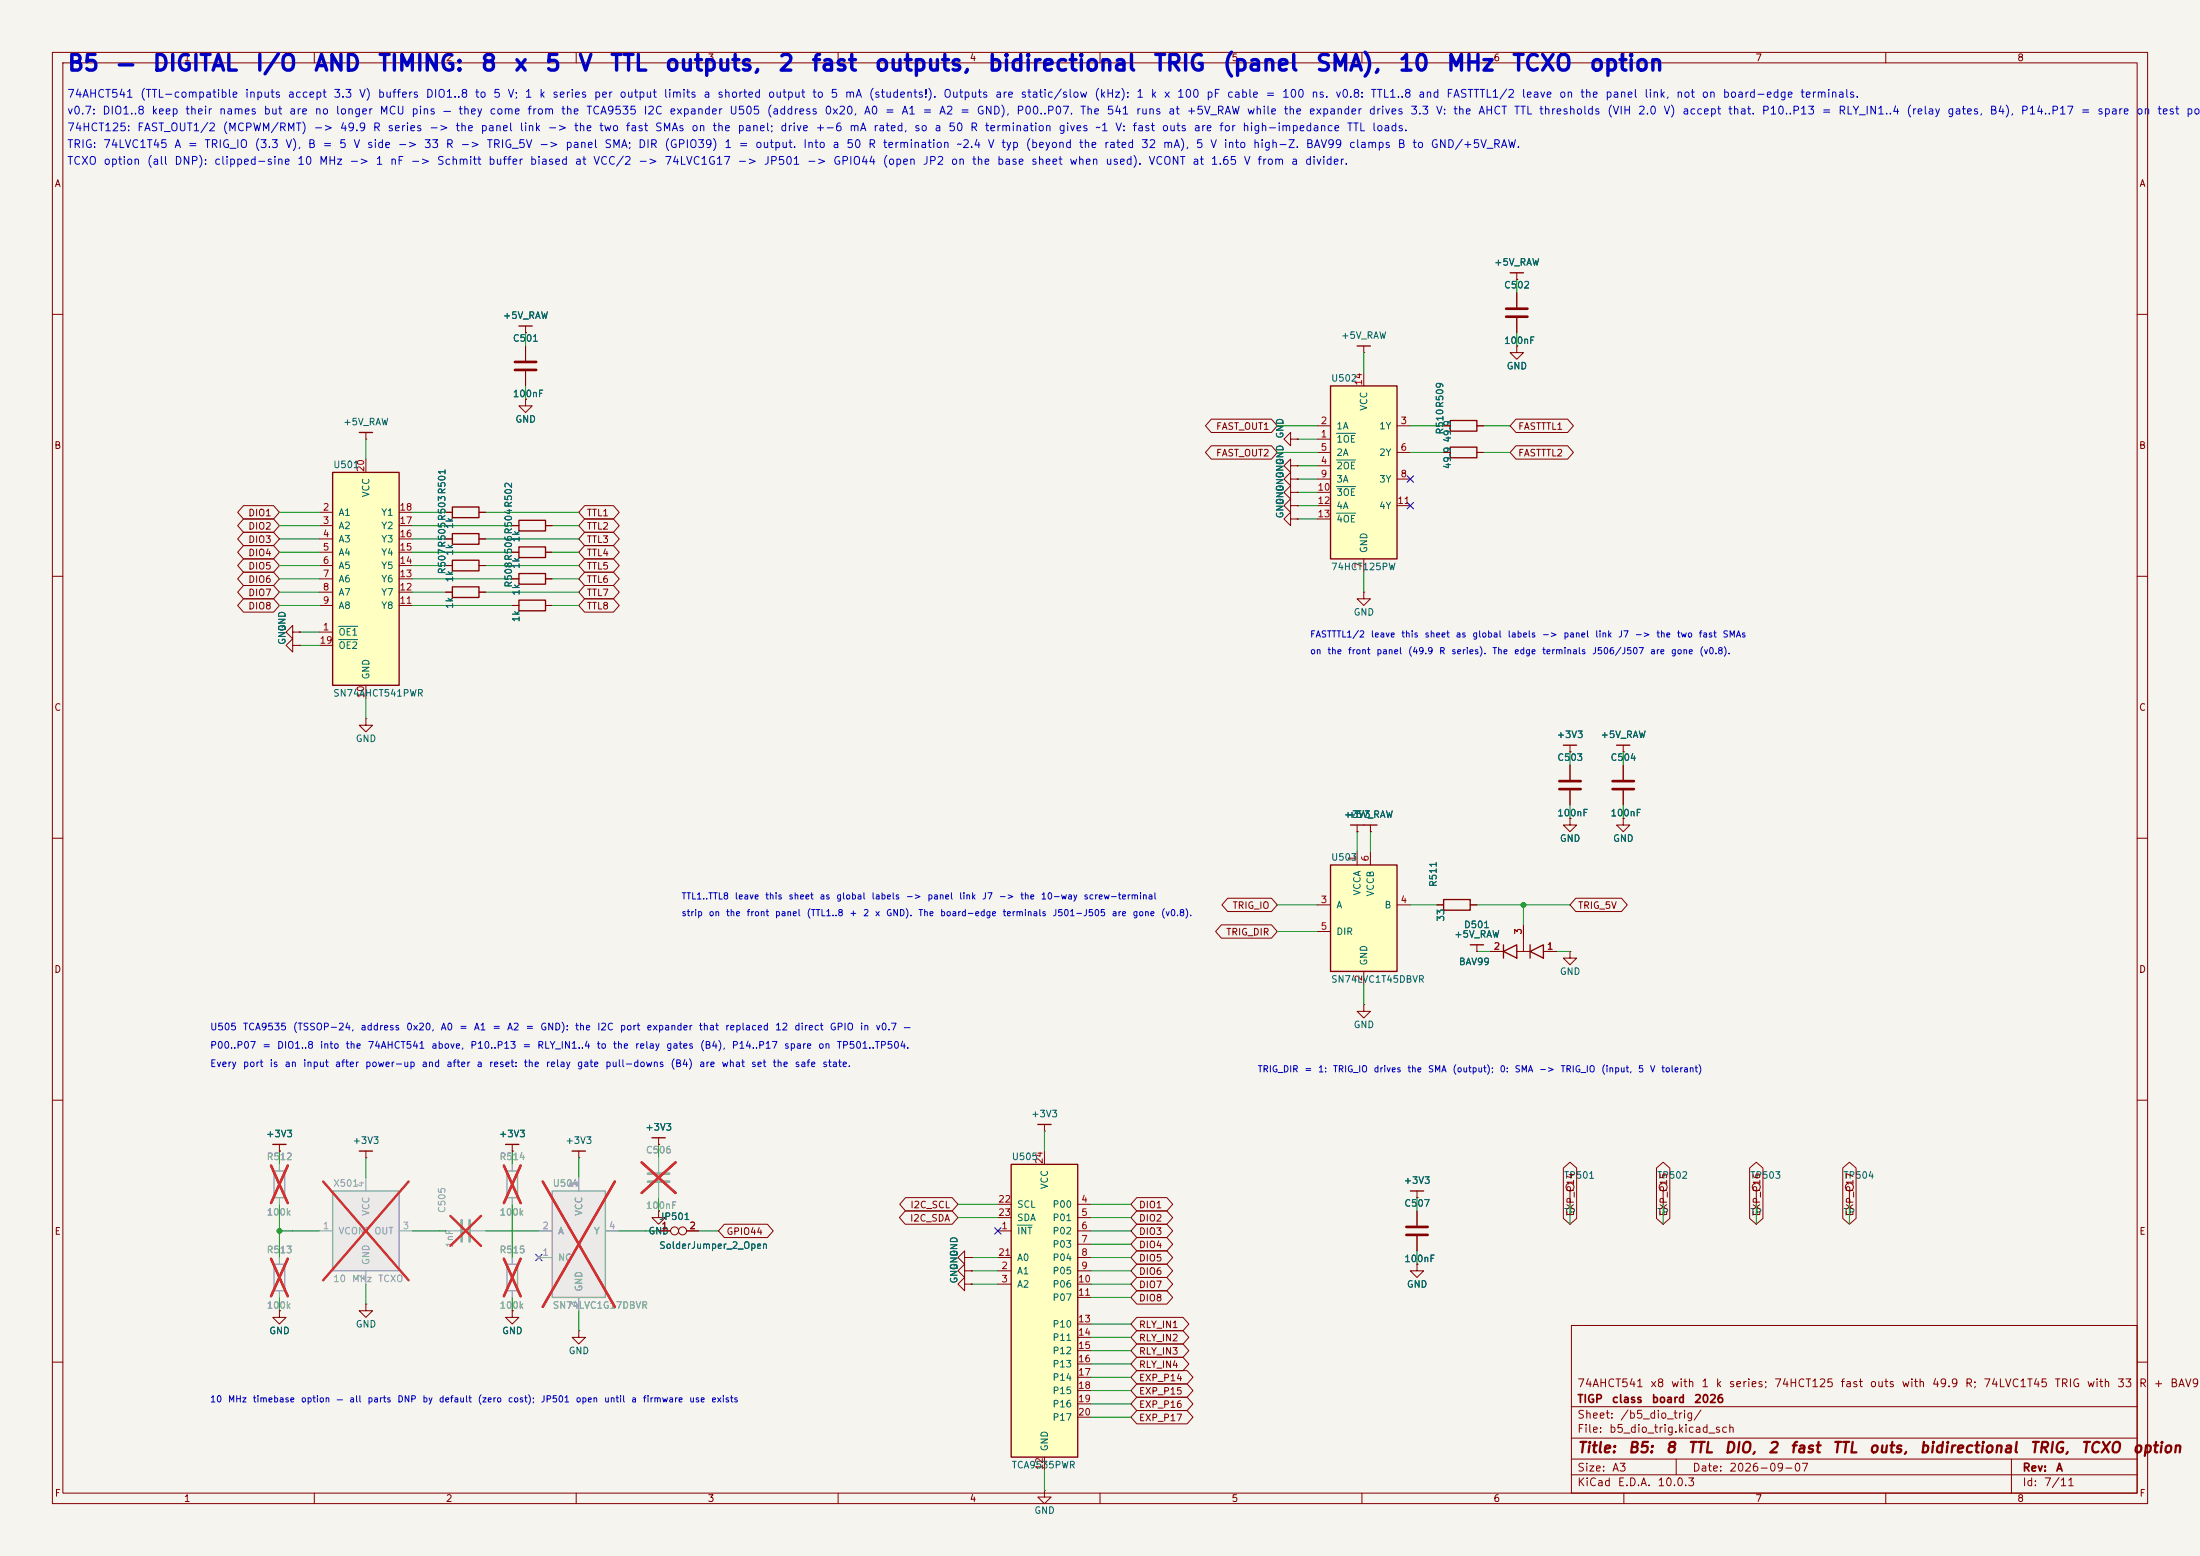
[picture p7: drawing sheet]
<svg xmlns="http://www.w3.org/2000/svg" width="420mm" height="297mm" viewBox="0 0 420 297" stroke-linecap="round" stroke-linejoin="round" font-family="sans-serif">
<path d="M0 0h420v297h-420z" fill="#f5f4ef" stroke="#f5f4ef" stroke-width=".19"/>
<g fill="none" stroke="#840000" stroke-width=".19">
<path d="M10 10h400v277h-400zM12 12h396v273h-396zM60 10v2M110 10v2M160 10v2M210 10v2M260 10v2M310 10v2M360 10v2M289.6 53.3h.1M289.6 52.1v1.2M10 60h2"/>
<path d="M100.3 76.2v1.3h1.3l-1.3 1.2-1.2-1.2h1.2M100.3 76.2h.1M100.3 63.5h.1M100.3 62.2v1.3M100.3 66v2.8M100.3 70.9v2.8M408 60h2M69.8 83.8h.1M69.8 82.6v1.2M275.6 81.3h1.3M275.6 86.4h1.3M281.9 81.3h1.3"/>
<path d="M281.9 86.4h1.3M10 110h2M85.1 108h1.3M85.1 113h1.3M91.4 108h1.3M91.4 113h1.3M97.8 115.6h1.3M97.8 110.5h1.3M97.8 105.4h1.3M97.8 100.3h1.3M104.1 115.6h1.3M104.1 110.5h1.3"/>
<path d="M104.1 105.4h1.3M104.1 100.3h1.3M408 110h2M55.9 123.2v-1.3l-1.3 1.3 1.3 1.3v-1.3h1.2M57.1 123.2h.1M10 160h2M408 160h2M10 210h2M408 210h2M300 253h108v32h-108zM10 260h2M300 278.5h108"/>
<path d="M300 274.5h108M300 268.5h108M320 278.5v3M384 278.5v6.5M408 260h2M60 285v2M110 285v2M160 285v2M210 285v2M260 285v2M300 281.5h108M310 285v2"/>
<path d="M360 285v2"/>
</g>
<path d="M288.3 52.1h2.5M99.1 62.2h2.5M68.6 82.6h2.5M99.1 99.3h5v2h-5zM276.9 80.3h5v2h-5zM276.9 85.3h5v2.1h-5zM86.4 106.9h5v2.1h-5zM86.4 112h5v2h-5zM99.1 114.6h5v2h-5zM99.1 109.5h5v2h-5zM99.1 104.4h5v2h-5z" fill="none" stroke="#840000" stroke-width=".25"/>
<path d="M98.3 69.1h4.1M98.3 70.6h4.1" fill="none" stroke="#840000" stroke-width=".51"/>
<path d="M63.5 227.3h12.7v15.3h-12.7z" fill="#ebeae8"/>
<path d="M63.5 227.3h12.7v15.3h-12.7zM96.8 223.5h2v5.1h-2z" fill="none" stroke="#9c9b98" stroke-width=".25"/>
<path d="M61 234.9h2.5M69.8 224.8v2.5M76.2 234.9h2.5M85.1 234.9h2.8M89.9 234.9h2.8M97.8 222.2v1.3M97.8 228.6v1.3M69.8 242.6v2.5" fill="none" stroke="#9c9b98" stroke-width=".19"/>
<path d="M61.7 225.5l16.3 18.9M78 225.5l-16.3 18.9M86 232.1l5.8 5.7M91.8 232.1l-5.8 5.7M96.2 222.5l3.2 7.1M99.4 222.5l-3.2 7.1" fill="none" stroke="#e12e31" stroke-width=".46"/>
<path d="M259.1 66h2.5M86.4 96.8h5v2h-5zM86.4 101.9h5v2h-5z" fill="none" stroke="#840000" stroke-width=".25"/>
<path d="M289.6 55.9v2.8M260.3 67.3h.1M260.3 66v1.3M289.6 66v1.3h1.2l-1.2 1.3-1.3-1.3h1.3M289.6 66h.1M289.6 60.7v2.8M85.1 97.8h1.3M91.4 97.8h1.3M85.1 102.9h1.3M91.4 102.9h1.3M55.9 120.7v-1.3l-1.3 1.3 1.3 1.2v-1.2h1.2M57.1 120.7h.1" fill="none" stroke="#840000" stroke-width=".19"/>
<path d="M88.1 232.9v4.1M89.7 232.9v4.1" fill="none" stroke="#9c9b98" stroke-width=".51"/>
<path d="M287.5 58.9h4.1M287.5 60.5h4.1" fill="none" stroke="#840000" stroke-width=".51"/>
<path d="M105.4 227.3h10.2v20.3h-10.2z" fill="#ebeae8"/>
<path d="M105.4 227.3h10.2v20.3h-10.2zM96.8 241.3h2v5.1h-2z" fill="none" stroke="#9c9b98" stroke-width=".25"/>
<path d="M102.5 239.6l.8 .8M102.9 234.9h2.5M103.3 239.6l-.8 .8M110.5 224.8v2.5M115.6 234.9h2.5M97.8 240v1.3M97.8 246.4v1.2M102.9 240h2.5M110.5 247.6v2.6" fill="none" stroke="#9c9b98" stroke-width=".19"/>
<path d="M103.6 225.5l13.8 24M117.4 225.5l-13.8 24M96.2 240.3l3.2 7.1M99.4 240.3l-3.2 7.1" fill="none" stroke="#e12e31" stroke-width=".46"/>
<path d="M298.4 142.2h2.6M308.6 142.2h2.5M52.1 218.4h2.5M96.5 218.4h2.6" fill="none" stroke="#840000" stroke-width=".25"/>
<path d="M299.7 143.5h.1M299.7 142.2v1.3M309.9 143.5h.1M309.9 142.2v1.3M53.3 219.7h.1M53.3 218.4v1.3M97.8 219.7h.1M97.8 218.4v1.3" fill="none" stroke="#840000" stroke-width=".19"/>
<path d="M63.5 90.2h12.7v40.6h-12.7z" fill="#ffffc2"/>
<path d="M63.5 90.2h12.7v40.6h-12.7zM68.6 219.7h2.5M109.2 219.7h2.6M269.2 227.3h2.6" fill="none" stroke="#840000" stroke-width=".25"/>
<g fill="none" stroke="#840000" stroke-width=".19">
<path d="M61 97.8h2.5M69.8 87.6v2.6M76.2 97.8h2.5M61 100.3h2.5M61 102.9h2.5M61 105.4h2.5M61 108h2.5M61 110.5h2.5M61 113h2.5M61 115.6h2.5M76.2 100.3h2.5M76.2 102.9h2.5"/>
<path d="M76.2 105.4h2.5M76.2 108h2.5M76.2 110.5h2.5M76.2 113h2.5M76.2 115.6h2.5M61 120.7h2.5M61 123.2h2.5M69.8 130.8v2.6M69.8 219.7v1.3M110.5 219.7v1.3M69.8 221h.1M110.5 221h.1"/>
<path d="M270.5 228.6h.1M270.5 227.3v1.3M270.5 231.1v2.8M270.5 236v2.8M69.8 248.9v1.3h1.3l-1.3 1.3-1.2-1.3h1.2M69.8 248.9h.1M97.8 250.2v1.3h1.3l-1.3 1.2-1.3-1.2h1.3M97.8 250.2h.1M270.5 241.3v1.3h1.3l-1.3 1.2-1.3-1.2h1.3M270.5 241.3h.1"/>
</g>
<path d="M64.6 119.5h3.7M64.6 122.1h3.7" fill="none" stroke="#006464" stroke-width=".19"/>
<path d="M52.3 241.3h2.1v5.1h-2.1z" fill="none" stroke="#9c9b98" stroke-width=".25"/>
<path d="M53.3 240v1.3M53.3 246.4v1.2" fill="none" stroke="#9c9b98" stroke-width=".19"/>
<path d="M51.7 240.3l3.2 7.1M54.9 240.3l-3.2 7.1" fill="none" stroke="#e12e31" stroke-width=".46"/>
<path d="M268.5 234.2h4M268.5 235.7h4" fill="none" stroke="#840000" stroke-width=".51"/>
<path d="M254 73.7h12.7v33h-12.7z" fill="#ffffc2"/>
<path d="M254 73.7h12.7v33h-12.7z" fill="none" stroke="#840000" stroke-width=".25"/>
<g fill="none" stroke="#840000" stroke-width=".19">
<path d="M260.3 71.1v2.6M246.4 91.4v-1.2l-1.3 1.2 1.3 1.3v-1.3h1.2M247.6 91.4h.1M251.5 83.8h2.5M251.5 81.3h2.5M251.5 88.9h2.5M251.5 86.4h2.5M251.5 91.4h2.5M251.5 94h2.5M251.5 96.5h2.5M251.5 99.1h2.5M266.7 81.3h2.5"/>
<path d="M266.7 86.4h2.5M266.7 91.4h2.5M266.7 96.5h2.5M260.3 106.7v2.5M53.3 250.2v1.3h1.3l-1.3 1.2-1.2-1.2h1.2M53.3 250.2h.1M110.5 254v1.3h1.3l-1.3 1.2-1.3-1.2h1.3M110.5 254h.1"/>
</g>
<path d="M255.1 82.7h3.7M255.1 87.8h3.7M255.1 92.9h3.7M255.1 98h3.7" fill="none" stroke="#006464" stroke-width=".19"/>
<path d="M193 222.2h12.7v55.9h-12.7z" fill="#ffffc2"/>
<path d="M257.8 157.5h5.1M193 222.2h12.7v55.9h-12.7z" fill="none" stroke="#840000" stroke-width=".25"/>
<g fill="none" stroke="#840000" stroke-width=".19">
<path d="M246.4 88.9v-1.3l-1.3 1.3 1.3 1.3v-1.3h1.2M246.4 83.8v-1.2l-1.3 1.2 1.3 1.3v-1.3h1.2M247.6 88.9h.1M247.6 83.8h.1M259.1 158.8h.1M259.1 157.5v1.3M261.6 158.8h.1M261.6 157.5v1.3M299.7 156.2v1.3h1.3l-1.3 1.3-1.3-1.3h1.3M299.7 156.2h.1M299.7 146.1v2.7M299.7 150.9v2.8"/>
<path d="M309.9 156.2v1.3h1.2l-1.2 1.3-1.3-1.3h1.3M309.9 156.2h.1M309.9 146.1v2.7M309.9 150.9v2.8M260.3 191.8v1.2h1.3l-1.3 1.3-1.2-1.3h1.2M260.3 191.8h.1M199.4 219.7v2.5M125.7 231.1v1.3h1.3l-1.3 1.3-1.2-1.3h1.2M125.7 231.1h.1M190.5 234.9h2.5M190.5 229.9h2.5M190.5 232.4h2.5"/>
<path d="M205.7 234.9h2.6M205.7 229.9h2.6M205.7 232.4h2.6M205.7 237.5h2.6M190.5 242.6h2.5M190.5 245.1h2.5M190.5 240h2.5M205.7 242.6h2.6M205.7 245.1h2.6M205.7 240h2.6M205.7 247.6h2.6M205.7 252.7h2.6"/>
<path d="M205.7 255.3h2.6M205.7 257.8h2.6M199.4 278.1v2.6M205.7 260.3h2.6M205.7 262.9h2.6M205.7 265.4h2.6M205.7 268h2.6M205.7 270.5h2.6M199.4 284.5v1.2h1.3l-1.3 1.3-1.3-1.3h1.3M199.4 284.5h.1"/>
</g>
<path d="M194.2 233.8h2.8" fill="none" stroke="#006464" stroke-width=".19"/>
<path d="M297.7 149.1h4.1M297.7 150.6h4.1M307.8 149.1h4.1M307.8 150.6h4.1" fill="none" stroke="#840000" stroke-width=".51"/>
<path d="M123.7 224h4.1M123.7 225.6h4.1" fill="none" stroke="#9c9b98" stroke-width=".51"/>
<path d="M125.7 221v2.8M125.7 225.8v2.8" fill="none" stroke="#9c9b98" stroke-width=".19"/>
<path d="M122.5 221.9l6.5 5.8M129 221.9l-6.5 5.8" fill="none" stroke="#e12e31" stroke-width=".46"/>
<path d="M254 165.1h12.7v20.3h-12.7z" fill="#ffffc2"/>
<path d="M254 165.1h12.7v20.3h-12.7zM275.6 171.7h5.1v2h-5.1zM280.7 180.3h2.5M287 181.6l2.6-1.3v2.6zM287 180.3v2.6M292.1 181.6l2.5-1.3v2.6zM292.1 180.3v2.6M124.5 217.2h2.5M198.1 214.6h2.6" fill="none" stroke="#840000" stroke-width=".25"/>
<g fill="none" stroke="#840000" stroke-width=".19">
<path d="M289.6 53.3h.1M289.6 55.9v2.8M100.3 76.2h.1M100.3 63.5h.1M100.3 66v2.8M100.3 70.9v2.8M289.6 66h.1M289.6 60.7v2.8M46.5 96.5h5.7l1.1 1.3-1.1 1.3h-5.7l-1.1-1.3zM46.5 99.1h5.7l1.1 1.2-1.1 1.3h-5.7l-1.1-1.3zM85.1 97.8h1.3M91.4 97.8h1.3"/>
<path d="M111.6 96.5h5.5l1.1 1.3-1.1 1.3h-5.5l-1.1-1.3zM111.6 99.1h5.5l1.1 1.2-1.1 1.3h-5.5l-1.1-1.3zM231.2 80h11.5l1.1 1.3-1.1 1.3h-11.5l-1.1-1.3zM231.2 85.1h11.5l1.1 1.3-1.1 1.2h-11.5l-1.1-1.2zM246.4 99.1v-1.3l-1.3 1.3 1.3 1.2v-1.2h1.2M246.4 94v-1.3l-1.3 1.3 1.3 1.3v-1.3h1.2M246.4 96.5v-1.2l-1.3 1.2 1.3 1.3v-1.3h1.2M247.6 99.1h.1M247.6 94h.1M247.6 96.5h.1M247.6 91.4h.1M247.6 88.9h.1"/>
<path d="M247.6 83.8h.1M275.6 81.3h1.3M275.6 86.4h1.3M281.9 81.3h1.3M281.9 86.4h1.3M289.4 85.1h9.9l1.1 1.3-1.1 1.2h-9.9l-1.1-1.2zM289.4 80h9.9l1.1 1.3-1.1 1.3h-9.9l-1.1-1.3zM46.5 109.2h5.7l1.1 1.3-1.1 1.3h-5.7l-1.1-1.3zM46.5 114.3h5.7l1.1 1.3-1.1 1.2h-5.7l-1.1-1.2zM46.5 101.6h5.7l1.1 1.3-1.1 1.2h-5.7l-1.1-1.2zM46.5 104.1h5.7l1.1 1.3-1.1 1.3h-5.7l-1.1-1.3zM46.5 106.7h5.7l1.1 1.3-1.1 1.2h-5.7l-1.1-1.2z"/>
<path d="M46.5 111.8h5.7l1.1 1.2-1.1 1.3h-5.7l-1.1-1.3zM85.1 108h1.3M85.1 113h1.3M85.1 102.9h1.3M91.4 108h1.3M91.4 113h1.3M91.4 102.9h1.3M97.8 115.6h1.3M97.8 110.5h1.3M97.8 105.4h1.3M97.8 100.3h1.3M104.1 115.6h1.3"/>
<path d="M104.1 110.5h1.3M104.1 105.4h1.3M104.1 100.3h1.3M111.6 101.6h5.5l1.1 1.3-1.1 1.2h-5.5l-1.1-1.2zM111.6 104.1h5.5l1.1 1.3-1.1 1.3h-5.5l-1.1-1.3zM111.6 106.7h5.5l1.1 1.3-1.1 1.2h-5.5l-1.1-1.2zM111.6 109.2h5.5l1.1 1.3-1.1 1.3h-5.5l-1.1-1.3zM111.6 111.8h5.5l1.1 1.2-1.1 1.3h-5.5l-1.1-1.3zM111.6 114.3h5.5l1.1 1.3-1.1 1.2h-5.5l-1.1-1.2zM260.3 113v1.3h1.3l-1.3 1.3-1.2-1.3h1.2M260.3 113h.1M57.1 123.2h.1"/>
<path d="M57.1 120.7h.1M69.8 137.2v1.2h1.3l-1.3 1.3-1.2-1.3h1.2M69.8 137.2h.1M259.1 158.8h.1M261.6 158.8h.1M299.7 156.2h.1M299.7 143.5h.1M299.7 146.1v2.7M299.7 150.9v2.8M309.9 156.2h.1M309.9 143.5h.1M309.9 146.1v2.7"/>
<path d="M309.9 150.9v2.8M233.2 176.5h9.5l1.1 1.3-1.1 1.3h-9.5l-1.1-1.3zM234.4 171.4h8.3l1.1 1.3-1.1 1.3h-8.3l-1.1-1.3zM251.5 172.7h2.5M251.5 177.8h2.5M259.1 162.6v2.5M261.6 162.6v2.5M266.7 172.7h2.5M274.3 172.7h1.3M280.7 172.7h1.2M290.8 176.5v5.1M300.8 171.4h8.7l1.2 1.3-1.2 1.3h-8.7l-1.1-1.3z"/>
<path d="M260.3 185.4v2.6M281.9 181.6h.1M281.9 180.3v1.3M284.5 181.6h2.5M289.6 181.6h2.5M294.6 181.6h2.6M299.7 181.6v1.3h1.3l-1.3 1.3-1.3-1.3h1.3M299.7 181.6h.1M53.3 219.7h.1M97.8 219.7h.1M125.7 218.4h.1M125.7 217.2v1.2"/>
<path d="M199.4 215.9h.1M199.4 214.6v1.3M125.7 231.1h.1M125.7 234.9h2.3M131.1 234.9h2.2M138.3 233.7h8.2l1.1 1.2-1.1 1.3h-8.2l-1.1-1.3zM172.8 231.1h9l1.1 1.3-1.1 1.3h-9l-1.1-1.3zM172.9 228.6h8.9l1.1 1.3-1.1 1.2h-8.9l-1.1-1.2zM217 228.6h5.8l1.1 1.3-1.1 1.2h-5.8l-1.1-1.2zM217 231.1h5.8l1.1 1.3-1.1 1.3h-5.8l-1.1-1.3zM217 233.7h5.8l1.1 1.2-1.1 1.3h-5.8l-1.1-1.3zM217 236.2h5.8l1.1 1.3-1.1 1.3h-5.8l-1.1-1.3z"/>
<path d="M217 238.8h5.8l1.1 1.2-1.1 1.3h-5.8l-1.1-1.3zM270.5 228.6h.1M270.5 231.1v2.8M270.5 236v2.8M298.4 222.9l1.3-1.1 1.3 1.1v9.7l-1.3 1.1-1.3-1.1zM299.7 227.3v2.6M316.2 222.9l1.3-1.1 1.3 1.1v9.7l-1.3 1.1-1.3-1.1zM317.5 227.3v2.6M334 222.9l1.3-1.1 1.3 1.1v9.7l-1.3 1.1-1.3-1.1zM335.3 227.3v2.6M351.8 222.9l1.3-1.1 1.2 1.1v9.7l-1.2 1.1-1.3-1.1zM353.1 227.3v2.6"/>
<path d="M53.3 250.2h.1M97.8 250.2h.1M184.1 242.6v-1.3l-1.2 1.3 1.2 1.2v-1.2h1.3M184.1 240v-1.2l-1.2 1.2 1.2 1.3v-1.3h1.3M184.1 245.1v-1.3l-1.2 1.3 1.2 1.3v-1.3h1.3M185.4 242.6h.1M185.4 240h.1M185.4 245.1h.1M217 251.5h8.8l1.2 1.2-1.2 1.3h-8.8l-1.1-1.3zM217 259.1h8.8l1.2 1.2-1.2 1.3h-8.8l-1.1-1.3zM217 256.5h8.8l1.2 1.3-1.2 1.3h-8.8l-1.1-1.3zM217 254h8.8l1.2 1.3-1.2 1.2h-8.8l-1.1-1.2z"/>
<path d="M217 241.3h5.8l1.1 1.3-1.1 1.2h-5.8l-1.1-1.2zM217 243.8h5.8l1.1 1.3-1.1 1.3h-5.8l-1.1-1.3zM217 246.4h5.8l1.1 1.2-1.1 1.3h-5.8l-1.1-1.3zM270.5 241.3h.1M217 264.2h9.6l1.1 1.2-1.1 1.3h-9.6l-1.1-1.3zM217 261.6h9.6l1.1 1.3-1.1 1.3h-9.6l-1.1-1.3zM217 266.7h9.6l1.1 1.3-1.1 1.2h-9.6l-1.1-1.2zM217 269.2h9.6l1.1 1.3-1.1 1.3h-9.6l-1.1-1.3z"/>
<circle cx="128.8" cy="234.9" r=".76"/>
<circle cx="130.3" cy="234.9" r=".76"/>
<circle cx="299.7" cy="226.6" r=".76"/>
<circle cx="317.5" cy="226.6" r=".76"/>
<circle cx="335.3" cy="226.6" r=".76"/>
<circle cx="353.1" cy="226.6" r=".76"/>
</g>
<path d="M52.3 223.5h2.1v5.1h-2.1z" fill="none" stroke="#9c9b98" stroke-width=".25"/>
<g fill="none" stroke="#9c9b98" stroke-width=".19">
<path d="M53.3 222.2v1.3M53.3 228.6v1.3M97.8 222.2v1.3M97.8 228.6v1.3M102.5 239.6l.8 .8M102.9 234.9h2.5M103.3 239.6l-.8 .8M110.5 224.8v2.5M115.6 234.9h2.5M125.7 221v2.8M125.7 225.8v2.8M53.3 240v1.3"/>
<path d="M53.3 246.4v1.2M97.8 240v1.3M97.8 246.4v1.2M102.9 240h2.5M110.5 247.6v2.6"/>
</g>
<path d="M51.7 222.5l3.2 7.1M54.9 222.5l-3.2 7.1M96.2 222.5l3.2 7.1M99.4 222.5l-3.2 7.1M103.6 225.5l13.8 24M117.4 225.5l-13.8 24M122.5 221.9l6.5 5.8M129 221.9l-6.5 5.8M51.7 240.3l3.2 7.1M54.9 240.3l-3.2 7.1M96.2 240.3l3.2 7.1M99.4 240.3l-3.2 7.1" fill="none" stroke="#e12e31" stroke-width=".46"/>
<g fill="none" stroke="#009600" stroke-width=".19">
<path d="M289.6 53.3v2.6M100.3 63.5v2.5M100.3 73.7v2.5M260.3 67.3v3.8M289.6 63.5v2.5M53.3 97.8h7.7M69.8 83.8v3.8M78.7 97.8h6.4M92.7 97.8h17.8M243.8 86.4h7.7M243.8 81.3h7.7M247.6 91.4h3.9"/>
<path d="M247.6 96.5h3.9M247.6 83.8h3.9M247.6 88.9h3.9M247.6 94h3.9M247.6 99.1h3.9M269.2 86.4h6.4M269.2 81.3h6.4M283.2 86.4h5.1M283.2 81.3h5.1M53.3 113h7.7M53.3 110.5h7.7M53.3 115.6h7.7"/>
<path d="M53.3 102.9h7.7M53.3 100.3h7.7M53.3 105.4h7.7M53.3 108h7.7M78.7 113h6.4M78.7 110.5h19.1M78.7 115.6h19.1M78.7 102.9h6.4M78.7 100.3h19.1M78.7 105.4h19.1M78.7 108h6.4M92.7 113h17.8"/>
<path d="M92.7 102.9h17.8M92.7 108h17.8M105.4 110.5h5.1M105.4 115.6h5.1M105.4 100.3h5.1M105.4 105.4h5.1M260.3 109.2v3.8M57.1 123.2h3.9M57.1 120.7h3.9M69.8 133.4v3.8M259.1 158.8v3.8M261.6 158.8v3.8"/>
<path d="M299.7 143.5v2.6M299.7 153.7v2.5M309.9 143.5v2.6M309.9 153.7v2.5M243.8 172.7h7.7M243.8 177.8h7.7M269.2 172.7h5.1M281.9 172.7h17.8M290.8 172.7v3.8M260.3 188v3.8M281.9 181.6h2.6M297.2 181.6h2.5"/>
<path d="M53.3 219.7v2.5M97.8 219.7v2.5M125.7 218.4v2.6M199.4 215.9v3.8M53.3 234.9h7.7M53.3 229.9v10.1M69.8 221v3.8M78.7 234.9h6.4M92.7 234.9h10.2M97.8 229.9v10.1M110.5 221v3.8M118.1 234.9h7.6"/>
<path d="M125.7 228.6v2.5M133.3 234.9h3.9M182.9 229.9h7.6M182.9 232.4h7.6M208.3 234.9h7.6M208.3 229.9h7.6M208.3 232.4h7.6M208.3 237.5h7.6M270.5 228.6v2.5M270.5 238.8v2.5M299.7 229.9v3.8M317.5 229.9v3.8"/>
<path d="M335.3 229.9v3.8M353.1 229.9v3.8M53.3 247.6v2.6M69.8 245.1v3.8M97.8 247.6v2.6M110.5 250.2v3.8M185.4 240h5.1M185.4 242.6h5.1M185.4 245.1h5.1M208.3 240h7.6M208.3 242.6h7.6M208.3 245.1h7.6"/>
<path d="M208.3 247.6h7.6M208.3 252.7h7.6M208.3 255.3h7.6M208.3 257.8h7.6M208.3 260.3h7.6M208.3 262.9h7.6M208.3 265.4h7.6M208.3 268h7.6M208.3 270.5h7.6M199.4 280.7v3.8"/>
</g>
<path d="M268.6 95.9l1.2 1.2M268.6 90.8l1.2 1.2M269.8 95.9l-1.2 1.2M269.8 90.8l-1.2 1.2M102.3 239.4l1.2 1.2M103.5 239.4l-1.2 1.2M189.9 234.3l1.2 1.3M191.1 234.3l-1.2 1.3" fill="none" stroke="#000084" stroke-width=".19"/>
<g fill="#009600" stroke="#009600" stroke-width=".19">
<circle cx="290.8" cy="172.7" r=".46"/>
<circle cx="53.3" cy="234.9" r=".46"/>
</g>
<g font-size="3" fill="#0000c2">
<text x="12.7" y="14.3">B5</text>
<text x="22" y="14.3">—</text>
<text x="29" y="14.3">DIGITAL</text>
<text x="48.6" y="14.3">I/O</text>
<text x="59.8" y="14.3">AND</text>
<text x="72" y="14.3">TIMING:</text>
<text x="91.6" y="14.3">8</text>
<text x="98" y="14.3">x</text>
<text x="103.9" y="14.3">5</text>
<text x="110.2" y="14.3">V</text>
<text x="116.3" y="14.3">TTL</text>
<text x="126.8" y="14.3">outputs,</text>
<text x="148.4" y="14.3">2</text>
<text x="154.7" y="14.3">fast</text>
<text x="166.8" y="14.3">outputs,</text>
<text x="188.4" y="14.3">bidirectional</text>
<text x="220" y="14.3">TRIG</text>
<text x="233.2" y="14.3">(panel</text>
<text x="251" y="14.3">SMA),</text>
<text x="266.8" y="14.3">10</text>
<text x="276" y="14.3">MHz</text>
<text x="288.5" y="14.3">TCXO</text>
<text x="303.2" y="14.3">option</text>
</g>
<g font-size="2" fill="#840000">
<text x="301" y="277.8">Title:</text>
<text x="310.7" y="277.8">B5:</text>
<text x="317.8" y="277.8">8</text>
<text x="322.1" y="277.8">TTL</text>
<text x="329.1" y="277.8">DIO,</text>
<text x="337.4" y="277.8">2</text>
<text x="341.6" y="277.8">fast</text>
<text x="349.6" y="277.8">TTL</text>
<text x="356.6" y="277.8">outs,</text>
<text x="366.3" y="277.8">bidirectional</text>
<text x="387.4" y="277.8">TRIG,</text>
<text x="397.1" y="277.8">TCXO</text>
<text x="407" y="277.8">option</text>
</g>
<g font-size="1.5" fill="#0000c2">
<text x="12.7" y="19">74AHCT541</text>
<text x="12.7" y="22.2">v0.7:</text>
<text x="19.4" y="22.2">DIO1..8</text>
<text x="26.6" y="19">(TTL-compatible</text>
<text x="28.8" y="22.2">keep</text>
<text x="35.2" y="22.2">their</text>
<text x="41.7" y="22.2">names</text>
<text x="46.7" y="19">inputs</text>
<text x="50.2" y="22.2">but</text>
<text x="54.8" y="19">accept</text>
<text x="55.1" y="22.2">are</text>
<text x="59.9" y="22.2">no</text>
<text x="63.5" y="19">3.3</text>
<text x="64" y="22.2">longer</text>
<text x="68.4" y="19">V)</text>
<text x="72" y="19">buffers</text>
<text x="72.3" y="22.2">MCU</text>
<text x="78.4" y="22.2">pins</text>
<text x="81.2" y="19">DIO1..8</text>
<text x="84.4" y="22.2">—</text>
<text x="87.4" y="22.2">they</text>
<text x="90.5" y="19">to</text>
<text x="93.3" y="22.2">come</text>
<text x="94" y="19">5</text>
<text x="96.8" y="19">V;</text>
<text x="100.1" y="19">1</text>
<text x="100.5" y="22.2">from</text>
<text x="102.8" y="19">k</text>
<text x="105.3" y="19">series</text>
<text x="107" y="22.2">the</text>
<text x="111.8" y="22.2">TCA9535</text>
<text x="113.3" y="19">per</text>
<text x="118.1" y="19">output</text>
<text x="122.7" y="22.2">I2C</text>
<text x="126.6" y="19">limits</text>
<text x="127.7" y="22.2">expander</text>
<text x="134.2" y="19">a</text>
<text x="136.8" y="19">shorted</text>
<text x="139.1" y="22.2">U505</text>
<text x="146.3" y="22.2">(address</text>
<text x="146.5" y="19">output</text>
<text x="154.9" y="19">to</text>
<text x="157.3" y="22.2">0x20,</text>
<text x="158.4" y="19">5</text>
<text x="161.2" y="19">mA</text>
<text x="164.8" y="22.2">A0</text>
<text x="165.7" y="19">(students!).</text>
<text x="168.8" y="22.2">=</text>
<text x="172" y="22.2">A1</text>
<text x="176" y="22.2">=</text>
<text x="179.1" y="22.2">A2</text>
<text x="180" y="19">Outputs</text>
<text x="183.2" y="22.2">=</text>
<text x="186.3" y="22.2">GND),</text>
<text x="189.8" y="19">are</text>
<text x="193.9" y="22.2">P00..P07.</text>
<text x="194.7" y="19">static/slow</text>
<text x="206.1" y="22.2">The</text>
<text x="208.8" y="19">(kHz):</text>
<text x="211.1" y="22.2">541</text>
<text x="216.7" y="22.2">runs</text>
<text x="216.8" y="19">1</text>
<text x="219.5" y="19">k</text>
<text x="222.1" y="19">x</text>
<text x="222.9" y="22.2">at</text>
<text x="224.6" y="19">100</text>
<text x="226.4" y="22.2">+5V_RAW</text>
<text x="230.2" y="19">pF</text>
<text x="234.1" y="19">cable</text>
<text x="237.9" y="22.2">while</text>
<text x="241.5" y="19">=</text>
<text x="244.6" y="19">100</text>
<text x="244.9" y="22.2">the</text>
<text x="249.7" y="22.2">expander</text>
<text x="250.2" y="19">ns.</text>
<text x="254.8" y="19">v0.8:</text>
<text x="261.2" y="22.2">drives</text>
<text x="261.5" y="19">TTL1..8</text>
<text x="269.1" y="22.2">3.3</text>
<text x="270.6" y="19">and</text>
<text x="274" y="22.2">V:</text>
<text x="276" y="19">FASTTTL1/2</text>
<text x="277.3" y="22.2">the</text>
<text x="282.1" y="22.2">AHCT</text>
<text x="288.9" y="22.2">TTL</text>
<text x="290.4" y="19">leave</text>
<text x="293.7" y="22.2">thresholds</text>
<text x="297.5" y="19">on</text>
<text x="301.5" y="19">the</text>
<text x="306.3" y="19">panel</text>
<text x="306.7" y="22.2">(VIH</text>
<text x="312.6" y="22.2">2.0</text>
<text x="313.8" y="19">link,</text>
<text x="317.4" y="22.2">V)</text>
<text x="319.9" y="19">not</text>
<text x="321" y="22.2">accept</text>
<text x="324.7" y="19">on</text>
<text x="328.7" y="19">board-edge</text>
<text x="329.8" y="22.2">that.</text>
<text x="336.2" y="22.2">P10..P13</text>
<text x="343.5" y="19">terminals.</text>
<text x="347.6" y="22.2">=</text>
<text x="350.8" y="22.2">RLY_IN1..4</text>
<text x="363.8" y="22.2">(relay</text>
<text x="371.6" y="22.2">gates,</text>
<text x="379.7" y="22.2">B4),</text>
<text x="385.6" y="22.2">P14..P17</text>
<text x="397.1" y="22.2">=</text>
<text x="400.2" y="22.2">spare</text>
<text x="407.7" y="22.2">on</text>
<text x="411.7" y="22.2">test</text>
<text x="417.2" y="22.2">poin</text>
<text x="12.7" y="25.4">74HCT125:</text>
<text x="12.7" y="28.6">TRIG:</text>
<text x="19.6" y="28.6">74LVC1T45</text>
<text x="26.1" y="25.4">FAST_OUT1/2</text>
<text x="33.2" y="28.6">A</text>
<text x="35.7" y="28.6">=</text>
<text x="38.9" y="28.6">TRIG_IO</text>
<text x="42.4" y="25.4">(MCPWM/RMT)</text>
<text x="48.5" y="28.6">(3.3</text>
<text x="54.4" y="28.6">V),</text>
<text x="58.7" y="28.6">B</text>
<text x="59.7" y="25.4">-&gt;</text>
<text x="61.5" y="28.6">=</text>
<text x="64.6" y="28.6">5</text>
<text x="64.8" y="25.4">49.9</text>
<text x="67.3" y="28.6">V</text>
<text x="69.9" y="28.6">side</text>
<text x="71.1" y="25.4">R</text>
<text x="73.9" y="25.4">series</text>
<text x="75.8" y="28.6">-&gt;</text>
<text x="80.8" y="28.6">33</text>
<text x="81.8" y="25.4">-&gt;</text>
<text x="85" y="28.6">R</text>
<text x="86.8" y="25.4">the</text>
<text x="87.8" y="28.6">-&gt;</text>
<text x="91.6" y="25.4">panel</text>
<text x="92.8" y="28.6">TRIG_5V</text>
<text x="99.1" y="25.4">link</text>
<text x="102.8" y="28.6">-&gt;</text>
<text x="104.4" y="25.4">-&gt;</text>
<text x="107.8" y="28.6">panel</text>
<text x="109.4" y="25.4">the</text>
<text x="114.2" y="25.4">two</text>
<text x="115.3" y="28.6">SMA;</text>
<text x="119.3" y="25.4">fast</text>
<text x="121.7" y="28.6">DIR</text>
<text x="124.9" y="25.4">SMAs</text>
<text x="126.7" y="28.6">(GPIO39)</text>
<text x="131.9" y="25.4">on</text>
<text x="135.9" y="25.4">the</text>
<text x="138.2" y="28.6">1</text>
<text x="140.7" y="25.4">panel;</text>
<text x="140.9" y="28.6">=</text>
<text x="144" y="28.6">output.</text>
<text x="148.8" y="25.4">drive</text>
<text x="153.2" y="28.6">Into</text>
<text x="155.6" y="25.4">+-6</text>
<text x="158.8" y="28.6">a</text>
<text x="161.4" y="28.6">50</text>
<text x="162" y="25.4">mA</text>
<text x="165.6" y="28.6">R</text>
<text x="166.6" y="25.4">rated,</text>
<text x="168.4" y="28.6">termination</text>
<text x="174.4" y="25.4">so</text>
<text x="178.3" y="25.4">a</text>
<text x="180.9" y="25.4">50</text>
<text x="182.5" y="28.6">~2.4</text>
<text x="185.1" y="25.4">R</text>
<text x="187.9" y="25.4">termination</text>
<text x="188.4" y="28.6">V</text>
<text x="191" y="28.6">typ</text>
<text x="195.7" y="28.6">(beyond</text>
<text x="202" y="25.4">gives</text>
<text x="205.8" y="28.6">the</text>
<text x="209" y="25.4">~1</text>
<text x="210.6" y="28.6">rated</text>
<text x="212.8" y="25.4">V:</text>
<text x="216.1" y="25.4">fast</text>
<text x="217.7" y="28.6">32</text>
<text x="221.7" y="25.4">outs</text>
<text x="221.9" y="28.6">mA),</text>
<text x="227.7" y="25.4">are</text>
<text x="228.2" y="28.6">5</text>
<text x="230.9" y="28.6">V</text>
<text x="232.6" y="25.4">for</text>
<text x="233.5" y="28.6">into</text>
<text x="237.1" y="25.4">high-impedance</text>
<text x="239.1" y="28.6">high-Z.</text>
<text x="249.2" y="28.6">BAV99</text>
<text x="257" y="25.4">TTL</text>
<text x="257.4" y="28.6">clamps</text>
<text x="261.8" y="25.4">loads.</text>
<text x="266.7" y="28.6">B</text>
<text x="269.5" y="28.6">to</text>
<text x="273" y="28.6">GND/+5V_RAW.</text>
<text x="12.7" y="31.8">TCXO</text>
<text x="19.6" y="31.8">option</text>
<text x="27.9" y="31.8">(all</text>
<text x="33.2" y="31.8">DNP):</text>
<text x="40.8" y="31.8">clipped-sine</text>
<text x="56.6" y="31.8">10</text>
<text x="60.8" y="31.8">MHz</text>
<text x="66.6" y="31.8">-&gt;</text>
<text x="71.6" y="31.8">1</text>
<text x="74.3" y="31.8">nF</text>
<text x="78.3" y="31.8">-&gt;</text>
<text x="83.3" y="31.8">Schmitt</text>
<text x="93.1" y="31.8">buffer</text>
<text x="101" y="31.8">biased</text>
<text x="109.6" y="31.8">at</text>
<text x="113.1" y="31.8">VCC/2</text>
<text x="121.7" y="31.8">-&gt;</text>
<text x="126.7" y="31.8">74LVC1G17</text>
<text x="140.7" y="31.8">-&gt;</text>
<text x="145.7" y="31.8">JP501</text>
<text x="153.9" y="31.8">-&gt;</text>
<text x="158.9" y="31.8">GPIO44</text>
<text x="168.4" y="31.8">(open</text>
<text x="176" y="31.8">JP2</text>
<text x="181.4" y="31.8">on</text>
<text x="185.4" y="31.8">the</text>
<text x="190.2" y="31.8">base</text>
<text x="196.7" y="31.8">sheet</text>
<text x="204" y="31.8">when</text>
<text x="210.9" y="31.8">used).</text>
<text x="219.1" y="31.8">VCONT</text>
<text x="227.5" y="31.8">at</text>
<text x="231" y="31.8">1.65</text>
<text x="237.3" y="31.8">V</text>
<text x="239.9" y="31.8">from</text>
<text x="246.3" y="31.8">a</text>
<text x="249" y="31.8">divider.</text>
</g>
<g font-size="1.5" fill="#840000">
<text x="301" y="268.1">TIGP</text>
<text x="301" y="265.1">74AHCT541</text>
<text x="307.6" y="268.1">class</text>
<text x="314.9" y="265.1">x8</text>
<text x="315.2" y="268.1">board</text>
<text x="318.9" y="265.1">with</text>
<text x="323.3" y="268.1">2026</text>
<text x="324.7" y="265.1">1</text>
<text x="327.4" y="265.1">k</text>
<text x="329.9" y="265.1">series;</text>
<text x="338.6" y="265.1">74HCT125</text>
<text x="351.2" y="265.1">fast</text>
<text x="356.8" y="265.1">outs</text>
<text x="362.9" y="265.1">with</text>
<text x="368.7" y="265.1">49.9</text>
<text x="375" y="265.1">R;</text>
<text x="378.5" y="265.1">74LVC1T45</text>
<text x="392.1" y="265.1">TRIG</text>
<text x="398.3" y="265.1">with</text>
<text x="404.1" y="265.1">33</text>
<text x="408.2" y="265.1">R</text>
<text x="411" y="265.1">+</text>
<text x="414.2" y="265.1">BAV99</text>
<text x="301" y="273.8">File:</text>
<text x="301" y="271.1">Sheet:</text>
<text x="307.1" y="273.8">b5_dio_trig.kicad_sch</text>
<text x="309.2" y="271.1">/b5_dio_trig/</text>
<text x="301" y="281.2">Size:</text>
<text x="307.6" y="281.2">A3</text>
<text x="323" y="281.2">Date:</text>
<text x="330" y="281.2">2026-09-07</text>
<text x="386" y="281.2">Rev:</text>
<text x="392.4" y="281.2">A</text>
<text x="301" y="284">KiCad</text>
<text x="308.7" y="284">E.D.A.</text>
<text x="316.3" y="284">10.0.3</text>
<text x="386" y="284">Id:</text>
<text x="390.1" y="284">7/11</text>
</g>
<g font-size="1.3" fill="#840000">
<text x="35" y="12">1</text>
<text x="85" y="12">2</text>
<text x="135" y="12">3</text>
<text x="185" y="12">4</text>
<text x="235" y="12">5</text>
<text x="285" y="12">6</text>
<text x="335" y="12">7</text>
<text x="385" y="12">8</text>
<text x="10.3" y="36">A</text>
<text x="408.3" y="36">A</text>
<text x="232" y="82.3">FAST_OUT1</text>
<text x="289.7" y="82.3">FASTTTL1</text>
<text x="10.3" y="86">B</text>
<text x="232" y="87.4">FAST_OUT2</text>
<text x="289.7" y="87.4">FASTTTL2</text>
<text x="408.2" y="86">B</text>
<text x="47.3" y="98.9">DIO1</text>
<text x="47.3" y="101.4">DIO2</text>
<text x="111.9" y="98.9">TTL1</text>
<text x="111.9" y="101.4">TTL2</text>
<text x="47.3" y="103.9">DIO3</text>
<text x="47.3" y="106.5">DIO4</text>
<text x="111.9" y="103.9">TTL3</text>
<text x="111.9" y="106.5">TTL4</text>
<text x="47.3" y="111.6">DIO6</text>
<text x="47.3" y="109">DIO5</text>
<text x="111.9" y="109">TTL5</text>
<text x="111.9" y="111.6">TTL6</text>
<text x="47.3" y="116.6">DIO8</text>
<text x="47.3" y="114.1">DIO7</text>
<text x="111.9" y="114.1">TTL7</text>
<text x="111.9" y="116.6">TTL8</text>
<text x="10.3" y="136">C</text>
<text x="408.2" y="136">C</text>
<text x="235.2" y="173.8">TRIG_IO</text>
<text x="301.1" y="173.8">TRIG_5V</text>
<text x="234" y="178.9">TRIG_DIR</text>
<text x="10.3" y="186">D</text>
<text x="408.2" y="186">D</text>
<text x="173.6" y="233.5">I2C_SDA</text>
<text x="173.7" y="230.9">I2C_SCL</text>
<text x="217.3" y="230.9">DIO1</text>
<text x="217.3" y="233.5">DIO2</text>
<text x="300.8" y="232.3" transform="rotate(-90 300.8 232.3)">EXP_P14</text>
<text x="318.6" y="232.3" transform="rotate(-90 318.6 232.3)">EXP_P15</text>
<text x="336.3" y="232.3" transform="rotate(-90 336.3 232.3)">EXP_P16</text>
<text x="354.1" y="232.3" transform="rotate(-90 354.1 232.3)">EXP_P17</text>
<text x="10.3" y="236">E</text>
<text x="138.6" y="236">GPIO44</text>
<text x="217.3" y="236">DIO3</text>
<text x="217.3" y="238.6">DIO4</text>
<text x="408.3" y="236">E</text>
<text x="217.3" y="241.1">DIO5</text>
<text x="217.3" y="243.6">DIO6</text>
<text x="217.3" y="246.2">DIO7</text>
<text x="217.3" y="248.7">DIO8</text>
<text x="217.3" y="253.8">RLY_IN1</text>
<text x="217.3" y="256.3">RLY_IN2</text>
<text x="217.3" y="264">EXP_P14</text>
<text x="217.3" y="261.4">RLY_IN4</text>
<text x="217.3" y="258.9">RLY_IN3</text>
<text x="217.3" y="266.5">EXP_P15</text>
<text x="217.3" y="269">EXP_P16</text>
<text x="217.3" y="271.6">EXP_P17</text>
<text x="10.3" y="286">F</text>
<text x="35" y="287">1</text>
<text x="85" y="287">2</text>
<text x="135" y="287">3</text>
<text x="185" y="287">4</text>
<text x="235" y="287">5</text>
<text x="285" y="287">6</text>
<text x="335" y="287">7</text>
<text x="385" y="287">8</text>
<text x="408.3" y="286">F</text>
</g>
<g font-size="1.3" fill="#006464">
<text x="285.1" y="51">+5V_RAW</text>
<text x="287" y="55.4">C502</text>
<text x="95.9" y="61.2">+5V_RAW</text>
<text x="97.8" y="65.5">C501</text>
<text x="255.9" y="65">+5V_RAW</text>
<text x="287" y="66">100nF</text>
<text x="287.5" y="70.8">GND</text>
<text x="97.8" y="76.1">100nF</text>
<text x="254" y="73.1">U502</text>
<text x="65.4" y="81.5">+5V_RAW</text>
<text x="98.3" y="81">GND</text>
<text x="245.3" y="83.8" transform="rotate(-90 245.3 83.8)">GND</text>
<text x="255" y="82.3">1A</text>
<text x="261.3" y="78.5" transform="rotate(-90 261.3 78.5)">VCC</text>
<text x="263.2" y="82.3">1Y</text>
<text x="275.8" y="83" transform="rotate(-90 275.8 83)">R510R509</text>
<text x="63.5" y="89.7">U501</text>
<text x="245.3" y="88.9" transform="rotate(-90 245.3 88.9)">GND</text>
<text x="255" y="84.8">1OE</text>
<text x="255" y="89.9">2OE</text>
<text x="255" y="87.3">2A</text>
<text x="263.2" y="87.3">2Y</text>
<text x="277.3" y="89.7" transform="rotate(-90 277.3 89.7)">49.9</text>
<text x="277.3" y="84.6" transform="rotate(-90 277.3 84.6)">49.9</text>
<text x="70.8" y="95" transform="rotate(-90 70.8 95)">VCC</text>
<text x="245.3" y="94" transform="rotate(-90 245.3 94)">GND</text>
<text x="245.3" y="91.4" transform="rotate(-90 245.3 91.4)">GND</text>
<text x="255" y="92.4">3A</text>
<text x="255" y="95">3OE</text>
<text x="263.2" y="92.4">3Y</text>
<text x="64.5" y="98.8">A1</text>
<text x="64.5" y="101.3">A2</text>
<text x="72.7" y="101.3">Y2</text>
<text x="72.7" y="98.8">Y1</text>
<text x="86.8" y="101.1" transform="rotate(-90 86.8 101.1)">1k</text>
<text x="245.3" y="99.1" transform="rotate(-90 245.3 99.1)">GND</text>
<text x="255" y="97.5">4A</text>
<text x="255" y="100">4OE</text>
<text x="263.2" y="97.5">4Y</text>
<text x="64.5" y="103.8">A3</text>
<text x="64.5" y="106.4">A4</text>
<text x="72.7" y="106.4">Y4</text>
<text x="72.7" y="103.8">Y3</text>
<text x="86.8" y="106.2" transform="rotate(-90 86.8 106.2)">1k</text>
<text x="99.5" y="103.6" transform="rotate(-90 99.5 103.6)">1k</text>
<text x="261.3" y="105.7" transform="rotate(-90 261.3 105.7)">GND</text>
<text x="64.5" y="108.9">A5</text>
<text x="64.5" y="111.5">A6</text>
<text x="72.7" y="111.5">Y6</text>
<text x="72.7" y="108.9">Y5</text>
<text x="85.3" y="109.7" transform="rotate(-90 85.3 109.7)">R507R505R503R501</text>
<text x="86.8" y="111.2" transform="rotate(-90 86.8 111.2)">1k</text>
<text x="98" y="112.3" transform="rotate(-90 98 112.3)">R508R506R504R502</text>
<text x="99.5" y="113.8" transform="rotate(-90 99.5 113.8)">1k</text>
<text x="99.5" y="108.7" transform="rotate(-90 99.5 108.7)">1k</text>
<text x="254" y="109.1">74HCT125PW</text>
<text x="64.5" y="114">A7</text>
<text x="64.5" y="116.5">A8</text>
<text x="72.7" y="116.5">Y8</text>
<text x="72.7" y="114">Y7</text>
<text x="86.8" y="116.3" transform="rotate(-90 86.8 116.3)">1k</text>
<text x="99.5" y="118.9" transform="rotate(-90 99.5 118.9)">1k</text>
<text x="258.3" y="117.8">GND</text>
<text x="54.8" y="123.2" transform="rotate(-90 54.8 123.2)">GND</text>
<text x="54.8" y="120.6" transform="rotate(-90 54.8 120.6)">GND</text>
<text x="64.5" y="121.6">OE1</text>
<text x="64.5" y="124.2">OE2</text>
<text x="70.8" y="129.8" transform="rotate(-90 70.8 129.8)">GND</text>
<text x="63.5" y="133.3">SN74AHCT541PWR</text>
<text x="67.8" y="141.9">GND</text>
<text x="297.1" y="141.2">+3V3</text>
<text x="305.5" y="141.2">+5V_RAW</text>
<text x="297.2" y="145.5">C503</text>
<text x="307.3" y="145.5">C504</text>
<text x="256.4" y="156.4">+3V3</text>
<text x="257.2" y="156.4">+5V_RAW</text>
<text x="297.2" y="156.1">100nF</text>
<text x="297.7" y="161">GND</text>
<text x="307.3" y="156.1">100nF</text>
<text x="307.8" y="161">GND</text>
<text x="254" y="164.6">U503</text>
<text x="255" y="173.7">A</text>
<text x="260.1" y="171" transform="rotate(-90 260.1 171)">VCCA</text>
<text x="262.6" y="171.2" transform="rotate(-90 262.6 171.2)">VCCB</text>
<text x="264.2" y="173.7">B</text>
<text x="274.6" y="169.4" transform="rotate(-90 274.6 169.4)">R511</text>
<text x="255" y="178.8">DIR</text>
<text x="276" y="176" transform="rotate(-90 276 176)">33</text>
<text x="277.5" y="179.3">+5V_RAW</text>
<text x="279.4" y="177.5">D501</text>
<text x="261.3" y="184.4" transform="rotate(-90 261.3 184.4)">GND</text>
<text x="278.4" y="184.5">BAV99</text>
<text x="254" y="187.9">SN74LVC1T45DBVR</text>
<text x="297.7" y="186.4">GND</text>
<text x="258.3" y="196.6">GND</text>
<text x="196.7" y="213.6">+3V3</text>
<text x="50.7" y="217.4">+3V3</text>
<text x="67.2" y="218.6">+3V3</text>
<text x="95.1" y="217.4">+3V3</text>
<text x="107.8" y="218.6">+3V3</text>
<text x="123.1" y="216.1">+3V3</text>
<text x="193" y="221.7">U505</text>
<text x="200.4" y="227.1" transform="rotate(-90 200.4 227.1)">VCC</text>
<text x="267.9" y="226.3">+3V3</text>
<text x="298.5" y="225.3">TP501</text>
<text x="316.2" y="225.3">TP502</text>
<text x="334" y="225.3">TP503</text>
<text x="351.8" y="225.3">TP504</text>
<text x="125.7" y="233.2">JP501</text>
<text x="194.1" y="230.8">SCL</text>
<text x="194.1" y="233.4">SDA</text>
<text x="200.8" y="230.8">P00</text>
<text x="200.8" y="233.4">P01</text>
<text x="268" y="230.6">C507</text>
<text x="298.5" y="232.3">TP</text>
<text x="316.2" y="232.3">TP</text>
<text x="334" y="232.3">TP</text>
<text x="351.8" y="232.3">TP</text>
<text x="123.7" y="235.9">GND</text>
<text x="125.7" y="238.7">SolderJumper_2_Open</text>
<text x="194.1" y="235.9">INT</text>
<text x="200.8" y="235.9">P02</text>
<text x="200.8" y="238.5">P03</text>
<text x="183.1" y="245.1" transform="rotate(-90 183.1 245.1)">GND</text>
<text x="183.1" y="242.6" transform="rotate(-90 183.1 242.6)">GND</text>
<text x="194.1" y="243.5">A1</text>
<text x="194.1" y="241">A0</text>
<text x="200.8" y="241">P04</text>
<text x="200.8" y="243.5">P05</text>
<text x="268" y="241.2">100nF</text>
<text x="194.1" y="246.1">A2</text>
<text x="200.8" y="246.1">P06</text>
<text x="200.8" y="248.6">P07</text>
<text x="268.5" y="246.1">GND</text>
<text x="51.3" y="255">GND</text>
<text x="67.8" y="253.7">GND</text>
<text x="95.8" y="255">GND</text>
<text x="200.8" y="253.7">P10</text>
<text x="200.8" y="256.2">P11</text>
<text x="108.5" y="258.8">GND</text>
<text x="200.8" y="258.8">P12</text>
<text x="200.8" y="261.3">P13</text>
<text x="200.8" y="263.9">P14</text>
<text x="200.8" y="266.4">P15</text>
<text x="200.8" y="268.9">P16</text>
<text x="200.8" y="271.5">P17</text>
<text x="193" y="280.6">TCA9535PWR</text>
<text x="200.4" y="277.1" transform="rotate(-90 200.4 277.1)">GND</text>
<text x="197.4" y="289.3">GND</text>
</g>
<g font-size="1.3" fill="#a90000">
<text x="260.3" y="73.7" transform="rotate(-90 260.3 73.7)">14</text>
<text x="252" y="83.8">1</text>
<text x="252" y="81.3">2</text>
<text x="267.3" y="81.3">3</text>
<text x="252" y="88.9">4</text>
<text x="252" y="86.3">5</text>
<text x="267.3" y="86.3">6</text>
<text x="69.8" y="90.2" transform="rotate(-90 69.8 90.2)">20</text>
<text x="251.4" y="94">10</text>
<text x="252" y="91.4">9</text>
<text x="267.3" y="91.4">8</text>
<text x="61.5" y="97.8">2</text>
<text x="61.5" y="100.3">3</text>
<text x="76.2" y="100.3">17</text>
<text x="76.2" y="97.8">18</text>
<text x="251.4" y="96.5">12</text>
<text x="251.4" y="99">13</text>
<text x="266.7" y="96.5">11</text>
<text x="61.5" y="102.8">4</text>
<text x="61.5" y="105.4">5</text>
<text x="61.5" y="107.9">6</text>
<text x="76.2" y="107.9">14</text>
<text x="76.2" y="105.4">15</text>
<text x="76.2" y="102.8">16</text>
<text x="61.5" y="110.5">7</text>
<text x="61.5" y="113">8</text>
<text x="76.2" y="113">12</text>
<text x="76.2" y="110.5">13</text>
<text x="260.3" y="108.7" transform="rotate(-90 260.3 108.7)">7</text>
<text x="61.5" y="115.5">9</text>
<text x="76.2" y="115.5">11</text>
<text x="60.9" y="123.2">19</text>
<text x="61.5" y="120.6">1</text>
<text x="69.8" y="133.4" transform="rotate(-90 69.8 133.4)">10</text>
<text x="259.1" y="164.5" transform="rotate(-90 259.1 164.5)">1</text>
<text x="261.6" y="164.5" transform="rotate(-90 261.6 164.5)">6</text>
<text x="252" y="172.7">3</text>
<text x="267.3" y="172.7">4</text>
<text x="252" y="177.8">5</text>
<text x="290.8" y="178.5" transform="rotate(-90 290.8 178.5)">3</text>
<text x="285" y="181.6">2</text>
<text x="295.2" y="181.6">1</text>
<text x="260.3" y="187.4" transform="rotate(-90 260.3 187.4)">2</text>
<text x="199.4" y="222.3" transform="rotate(-90 199.4 222.3)">24</text>
<text x="190.5" y="229.8">22</text>
<text x="190.5" y="232.4">23</text>
<text x="206.3" y="229.8">4</text>
<text x="206.3" y="232.4">5</text>
<text x="126.2" y="234.9">1</text>
<text x="131.5" y="234.9">2</text>
<text x="191.1" y="234.9">1</text>
<text x="206.3" y="234.9">6</text>
<text x="206.3" y="237.5">7</text>
<text x="190.5" y="240">21</text>
<text x="191.1" y="242.5">2</text>
<text x="191.1" y="245.1">3</text>
<text x="205.7" y="245.1">10</text>
<text x="206.3" y="240">8</text>
<text x="206.3" y="242.5">9</text>
<text x="205.7" y="247.6">11</text>
<text x="205.7" y="252.7">13</text>
<text x="205.7" y="255.2">14</text>
<text x="205.7" y="257.8">15</text>
<text x="205.7" y="260.3">16</text>
<text x="205.7" y="262.9">17</text>
<text x="205.7" y="265.4">18</text>
<text x="205.7" y="267.9">19</text>
<text x="205.7" y="270.5">20</text>
<text x="199.4" y="280.7" transform="rotate(-90 199.4 280.7)">12</text>
</g>
<g font-size="1.3" fill="#0000c2">
<text x="40" y="197">U505</text>
<text x="46.3" y="197">TCA9535</text>
<text x="55.8" y="197">(TSSOP-24,</text>
<text x="68.7" y="197">address</text>
<text x="77.4" y="197">0x20,</text>
<text x="84" y="197">A0</text>
<text x="87.6" y="197">=</text>
<text x="90.3" y="197">A1</text>
<text x="93.9" y="197">=</text>
<text x="96.7" y="197">A2</text>
<text x="100.2" y="197">=</text>
<text x="103" y="197">GND):</text>
<text x="109.7" y="197">the</text>
<text x="113.9" y="197">I2C</text>
<text x="118.2" y="197">port</text>
<text x="123.3" y="197">expander</text>
<text x="133.3" y="197">that</text>
<text x="138.3" y="197">replaced</text>
<text x="147.9" y="197">12</text>
<text x="151.5" y="197">direct</text>
<text x="158.3" y="197">GPIO</text>
<text x="164.1" y="197">in</text>
<text x="167" y="197">v0.7</text>
<text x="172.3" y="197">—</text>
<text x="40" y="200.5">P00..P07</text>
<text x="40" y="204">Every</text>
<text x="46.3" y="204">port</text>
<text x="50" y="200.5">=</text>
<text x="51.4" y="204">is</text>
<text x="52.8" y="200.5">DIO1..8</text>
<text x="54.2" y="204">an</text>
<text x="57.8" y="204">input</text>
<text x="61" y="200.5">into</text>
<text x="63.8" y="204">after</text>
<text x="65.9" y="200.5">the</text>
<text x="69.6" y="204">power-up</text>
<text x="70.1" y="200.5">74AHCT541</text>
<text x="80.4" y="204">and</text>
<text x="82.2" y="200.5">above,</text>
<text x="85.1" y="204">after</text>
<text x="89.7" y="200.5">P10..P13</text>
<text x="90.9" y="204">a</text>
<text x="93.2" y="204">reset:</text>
<text x="99.6" y="200.5">=</text>
<text x="99.9" y="204">the</text>
<text x="102.4" y="200.5">RLY_IN1..4</text>
<text x="104.1" y="204">relay</text>
<text x="110" y="204">gate</text>
<text x="113.8" y="200.5">to</text>
<text x="115.4" y="204">pull-downs</text>
<text x="116.9" y="200.5">the</text>
<text x="121.1" y="200.5">relay</text>
<text x="127.1" y="200.5">gates</text>
<text x="127.9" y="204">(B4)</text>
<text x="133.4" y="204">are</text>
<text x="133.5" y="200.5">(B4),</text>
<text x="137.6" y="204">what</text>
<text x="139.6" y="200.5">P14..P17</text>
<text x="143.3" y="204">set</text>
<text x="147.4" y="204">the</text>
<text x="149.6" y="200.5">spare</text>
<text x="151.6" y="204">safe</text>
<text x="156.1" y="200.5">on</text>
<text x="156.9" y="204">state.</text>
<text x="159.6" y="200.5">TP501..TP504.</text>
</g>
<g font-size="1.3" fill="#939391">
<text x="50.8" y="221.7">R512</text>
<text x="95.3" y="221.7">R514</text>
<text x="123.2" y="220.5">C506</text>
<text x="63.5" y="226.8">X501</text>
<text x="105.4" y="226.8">U504</text>
<text x="50.8" y="232.3">100k</text>
<text x="70.8" y="232.2" transform="rotate(-90 70.8 232.2)">VCC</text>
<text x="85.3" y="231.6" transform="rotate(-90 85.3 231.6)">C505</text>
<text x="95.3" y="232.3">100k</text>
<text x="111.5" y="232.2" transform="rotate(-90 111.5 232.2)">VCC</text>
<text x="123.2" y="231.1">100nF</text>
<text x="50.8" y="239.5">R513</text>
<text x="64.5" y="235.9">VCONT OUT</text>
<text x="86.8" y="238.2" transform="rotate(-90 86.8 238.2)">1nF</text>
<text x="95.3" y="239.5">R515</text>
<text x="106.4" y="235.9">A</text>
<text x="113.3" y="235.9">Y</text>
<text x="63.5" y="245">10</text>
<text x="67.1" y="245">MHz</text>
<text x="70.8" y="241.6" transform="rotate(-90 70.8 241.6)">GND</text>
<text x="72.1" y="245">TCXO</text>
<text x="106.4" y="241">NC</text>
<text x="50.8" y="250.1">100k</text>
<text x="95.3" y="250.1">100k</text>
<text x="105.4" y="250.1">SN74LVC1G17DBVR</text>
<text x="111.5" y="246.6" transform="rotate(-90 111.5 246.6)">GND</text>
</g>
<g font-size="1.3" fill="#a5a4a2">
<text x="69.8" y="226.8" transform="rotate(-90 69.8 226.8)">4</text>
<text x="110.5" y="226.8" transform="rotate(-90 110.5 226.8)">5</text>
<text x="61.5" y="234.9">1</text>
<text x="76.8" y="234.9">3</text>
<text x="103.4" y="234.9">2</text>
<text x="116.1" y="234.9">4</text>
<text x="69.8" y="244.5" transform="rotate(-90 69.8 244.5)">2</text>
<text x="103.4" y="240">1</text>
<text x="110.5" y="249.6" transform="rotate(-90 110.5 249.6)">3</text>
</g>
<g font-size="1.2" fill="#0000c2">
<text x="250" y="125.2">on</text>
<text x="250" y="122">FASTTTL1/2</text>
<text x="253.3" y="125.2">the</text>
<text x="257.2" y="125.2">front</text>
<text x="261.6" y="122">leave</text>
<text x="262.7" y="125.2">panel</text>
<text x="267.4" y="122">this</text>
<text x="268.7" y="125.2">(49.9</text>
<text x="271.9" y="122">sheet</text>
<text x="274.6" y="125.2">R</text>
<text x="277" y="125.2">series).</text>
<text x="277.8" y="122">as</text>
<text x="281" y="122">global</text>
<text x="284.8" y="125.2">The</text>
<text x="287.7" y="122">labels</text>
<text x="288.9" y="125.2">edge</text>
<text x="294.3" y="122">-&gt;</text>
<text x="294.3" y="125.2">terminals</text>
<text x="298.4" y="122">panel</text>
<text x="303.8" y="125.2">J506/J507</text>
<text x="304.4" y="122">link</text>
<text x="308.8" y="122">J7</text>
<text x="312" y="122">-&gt;</text>
<text x="314.9" y="125.2">are</text>
<text x="316.1" y="122">the</text>
<text x="318.9" y="125.2">gone</text>
<text x="320" y="122">two</text>
<text x="324.2" y="122">fast</text>
<text x="324.3" y="125.2">(v0.8).</text>
<text x="328.7" y="122">SMAs</text>
<text x="130" y="172">TTL1..TTL8</text>
<text x="140.2" y="172">leave</text>
<text x="146" y="172">this</text>
<text x="150.4" y="172">sheet</text>
<text x="156.4" y="172">as</text>
<text x="159.5" y="172">global</text>
<text x="166.3" y="172">labels</text>
<text x="172.8" y="172">-&gt;</text>
<text x="176.9" y="172">panel</text>
<text x="183" y="172">link</text>
<text x="187.4" y="172">J7</text>
<text x="190.6" y="172">-&gt;</text>
<text x="194.7" y="172">the</text>
<text x="198.6" y="172">10-way</text>
<text x="206.8" y="172">screw-terminal</text>
<text x="130" y="175.2">strip</text>
<text x="135.2" y="175.2">on</text>
<text x="138.5" y="175.2">the</text>
<text x="142.4" y="175.2">front</text>
<text x="147.8" y="175.2">panel</text>
<text x="153.9" y="175.2">(TTL1..8</text>
<text x="162" y="175.2">+</text>
<text x="164.7" y="175.2">2</text>
<text x="166.9" y="175.2">x</text>
<text x="169" y="175.2">GND).</text>
<text x="175.2" y="175.2">The</text>
<text x="179.4" y="175.2">board-edge</text>
<text x="191.3" y="175.2">terminals</text>
<text x="200.8" y="175.2">J501-J505</text>
<text x="212.1" y="175.2">are</text>
<text x="216.1" y="175.2">gone</text>
<text x="221.5" y="175.2">(v0.8).</text>
<text x="240" y="205">TRIG_DIR</text>
<text x="248.9" y="205">=</text>
<text x="251.5" y="205">1:</text>
<text x="254.4" y="205">TRIG_IO</text>
<text x="262.1" y="205">drives</text>
<text x="268.6" y="205">the</text>
<text x="272.5" y="205">SMA</text>
<text x="277.2" y="205">(output);</text>
<text x="286.2" y="205">0:</text>
<text x="289" y="205">SMA</text>
<text x="293.7" y="205">-&gt;</text>
<text x="297.8" y="205">TRIG_IO</text>
<text x="305.6" y="205">(input,</text>
<text x="312.6" y="205">5</text>
<text x="314.9" y="205">V</text>
<text x="317" y="205">tolerant)</text>
<text x="40" y="268">10</text>
<text x="43.4" y="268">MHz</text>
<text x="48.1" y="268">timebase</text>
<text x="57.3" y="268">option</text>
<text x="64.1" y="268">—</text>
<text x="66.6" y="268">all</text>
<text x="70" y="268">parts</text>
<text x="75.7" y="268">DNP</text>
<text x="80.5" y="268">by</text>
<text x="83.7" y="268">default</text>
<text x="91.1" y="268">(zero</text>
<text x="96.8" y="268">cost);</text>
<text x="103.1" y="268">JP501</text>
<text x="109.8" y="268">open</text>
<text x="115.2" y="268">until</text>
<text x="120.4" y="268">a</text>
<text x="122.6" y="268">firmware</text>
<text x="131.5" y="268">use</text>
<text x="135.7" y="268">exists</text>
</g>
</svg>
